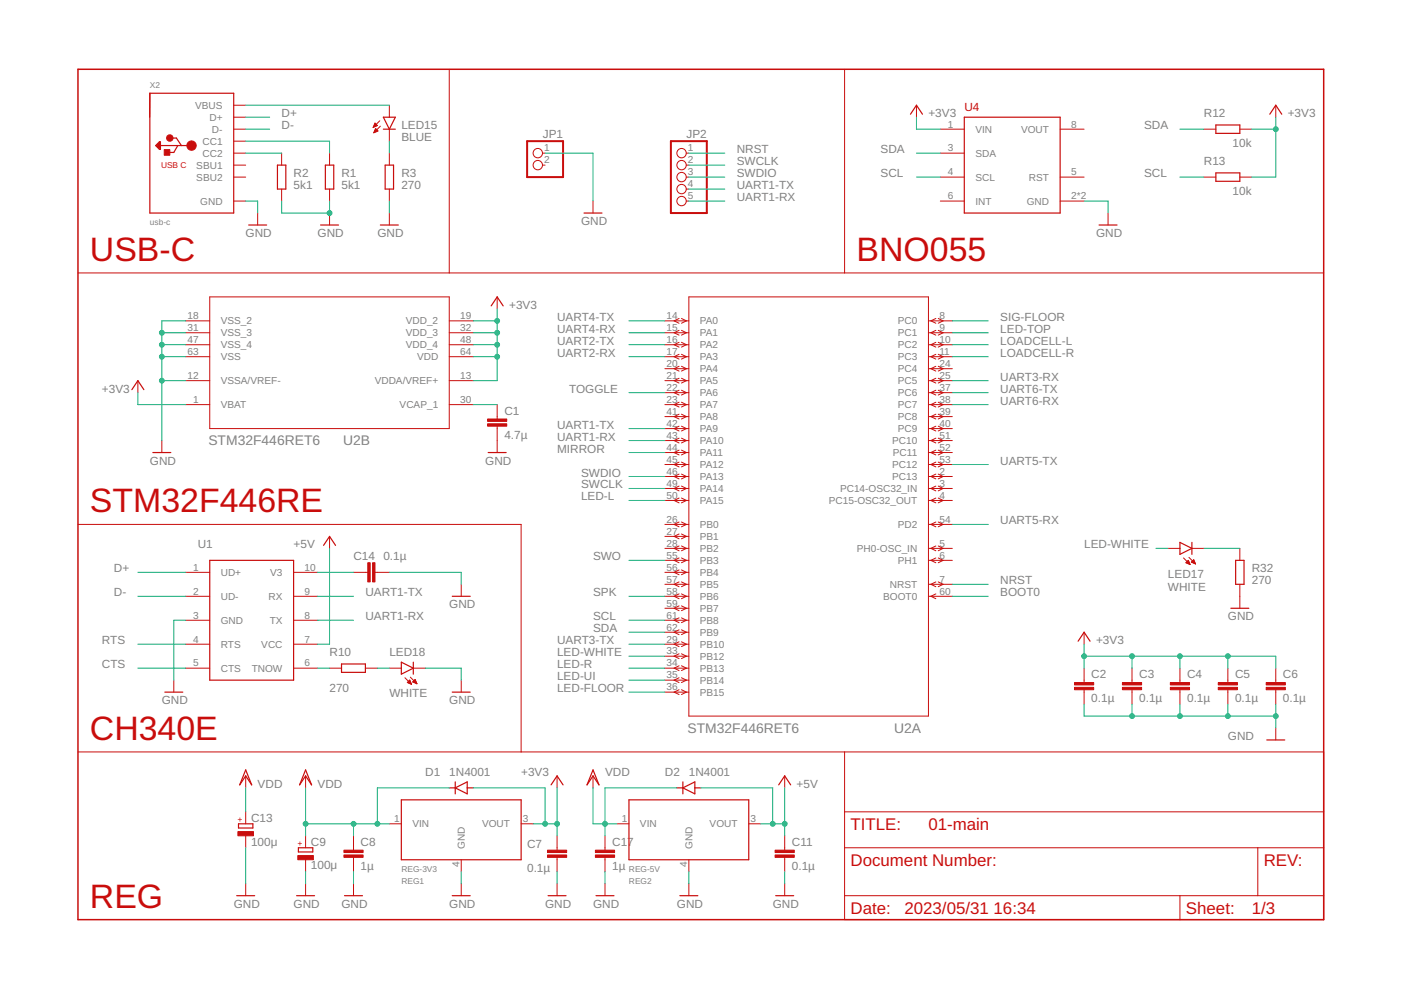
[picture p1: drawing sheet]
<svg xmlns="http://www.w3.org/2000/svg" width="297mm" height="210mm" viewBox="0 0 297 210" stroke-linecap="round" stroke-linejoin="round" font-family="sans-serif">
<g fill="none" stroke="#c90d0c" stroke-width=".21">
<path d="M95.2 14.7v43.2M179.1 14.7v43.2M49.6 29.9h2.5M49.6 32.5h2.5M49.6 24.8h2.5M49.6 27.4h2.5M49.6 35h2.5M49.6 37.5h2.5M49.6 22.3h2.5M59.7 32.5v2.5M69.9 32.5v2.5M79.1 27h.1"/>
<path d="M79.2 26.9h.3M79.2 26.7h.6M79.3 28.1h.2M79.3 26.6h.7M79.4 26.5h.5M79.4 27.9h.4M79.4 26.4h.4M79.4 27.8h.6M79.5 26.2h.2M79.5 27.7h.6M79.5 26.1l-.4 .9M79.5 26.1l.5 .5"/>
<path d="M79.5 26.1h.1M79.5 27.6h.4M79.6 27.5h.2M79.6 27.3h.1M79.6 27.3l.5 .5-.9 .4zM80 26.6l-.9 .4M80.5 25.6l-1.4 1.4M80.6 26.8l-1.4 1.4M82.5 22.3v2.5M82.5 27.4v2.5M82.5 32.5v2.5M115 32.5h.6"/>
<path d="M115 35h.6M145.5 32.5h.5M145.5 35h.5M145.5 37.5h.5M194.3 22.3v2.5M199.4 32.5h5M199.4 27.4h5M199.4 37.5h5M224.8 27.4h5M224.8 37.5h5M255.2 27.4h2.6M255.2 37.5h2.6"/>
<path d="M262.9 27.4h2.5M262.9 37.5h2.5M270.5 22.3v2.5M16.5 57.9h264.1M49.6 42.6h2.5M54.6 45.2v2.5M59.7 40.1v2.5M69.9 40.1v2.5M69.9 45.2v2.5M82.5 40.1v2.5M82.5 45.2v2.5M125.7 42.6v2.6"/>
<path d="M145.5 42.6h.5M145.5 40.1h.5M199.4 42.6h5M224.8 42.6h5M234.9 45.2v2.5M39.4 68h5.1M39.4 70.5h5.1M39.4 73.1h5.1M39.4 75.6h5.1M44.5 62.9h50.7v28h-50.7zM95.2 68h5.1M95.2 70.5h5.1"/>
<path d="M95.2 73.1h5.1M95.2 75.6h5.1M105.4 62.9v2.6M141 68h5M141 70.5h5M141 73.1h5M141 75.6h5M141 78.2h5M144 67.5l-1.1 .5 1.1 .5M144 70l-1.1 .5 1.1 .6M144 72.6l-1.1 .5 1.1 .5M144 75.1l-1.1 .5 1.1 .5"/>
<path d="M144 77.7l-1.1 .5 1.1 .5M144.5 67.5l1 .5-1 .5M144.5 70l1 .5-1 .6M144.5 72.6l1 .5-1 .5M144.5 75.1l1 .5-1 .5M144.5 77.7l1 .5-1 .5M146 62.9h50.8v88.9h-50.8zM196.8 68h5.1M196.8 70.5h5.1M196.8 73.1h5.1M196.8 75.6h5.1M196.8 78.2h5.1"/>
<path d="M198.4 67.5l-1 .5 1 .5M198.4 70l-1 .5 1 .6M198.4 72.6l-1 .5 1 .5M198.4 75.1l-1 .5 1 .5M198.4 77.7l-1 .5 1 .5M198.9 67.5l1.1 .5-1.1 .5M198.9 70l1.1 .5-1.1 .6M198.9 72.6l1.1 .5-1.1 .5M198.9 75.1l1.1 .5-1.1 .5M198.9 77.7l1.1 .5-1.1 .5M29.2 80.7v2.5M34.3 93.4v2.5"/>
<path d="M39.4 80.7h5.1M39.4 85.8h5.1M95.2 80.7h5.1M95.2 85.8h5.1M105.4 85.8v3M105.4 90.4v5.5M141 80.7h5M141 83.2h5M141 85.8h5M141 88.3h5M141 90.9h5M141 93.4h5"/>
<path d="M141 95.9h5M141 98.5h5M144 80.2l-1.1 .5 1.1 .5M144 82.7l-1.1 .5 1.1 .6M144 85.3l-1.1 .5 1.1 .5M144 87.8l-1.1 .5 1.1 .5M144 90.4l-1.1 .5 1.1 .5M144 92.9l-1.1 .5 1.1 .5M144 95.4l-1.1 .5 1.1 .6M144 98l-1.1 .5 1.1 .5M144.5 80.2l1 .5-1 .5M144.5 82.7l1 .5-1 .6"/>
<path d="M144.5 85.3l1 .5-1 .5M144.5 87.8l1 .5-1 .5M144.5 90.4l1 .5-1 .5M144.5 92.9l1 .5-1 .5M144.5 95.4l1 .5-1 .6M144.5 98l1 .5-1 .5M196.8 80.7h5.1M196.8 83.2h5.1M196.8 85.8h5.1M196.8 88.3h5.1M196.8 90.9h5.1M196.8 93.4h5.1"/>
<path d="M196.8 95.9h5.1M196.8 98.5h5.1M198.4 80.2l-1 .5 1 .5M198.4 82.7l-1 .5 1 .6M198.4 85.3l-1 .5 1 .5M198.4 87.8l-1 .5 1 .5M198.4 90.4l-1 .5 1 .5M198.4 92.9l-1 .5 1 .5M198.4 95.4l-1 .5 1 .6M198.4 98l-1 .5 1 .5M198.9 80.2l1.1 .5-1.1 .5M198.9 82.7l1.1 .5-1.1 .6"/>
<path d="M198.9 85.3l1.1 .5-1.1 .5M198.9 87.8l1.1 .5-1.1 .5M198.9 90.4l1.1 .5-1.1 .5M198.9 92.9l1.1 .5-1.1 .5M198.9 95.4l1.1 .5-1.1 .6M198.9 98l1.1 .5-1.1 .5M16.5 111.2h94v48.2M69.9 113.7v2.6M141 111.2h5M141 101h5M141 103.6h5M141 106.1h5"/>
<path d="M141 113.7h5M141 116.3h5M141 118.8h5M144 100.5l-1.1 .5 1.1 .5M144 103.1l-1.1 .5 1.1 .5M144 105.6l-1.1 .5 1.1 .5M144 110.7l-1.1 .5 1.1 .5M144 113.2l-1.1 .5 1.1 .5M144 115.8l-1.1 .5 1.1 .5M144 118.3l-1.1 .5 1.1 .5M144.5 100.5l1 .5-1 .5M144.5 103.1l1 .5-1 .5"/>
<path d="M144.5 105.6l1 .5-1 .5M144.5 110.7l1 .5-1 .5M144.5 113.2l1 .5-1 .5M144.5 115.8l1 .5-1 .5M144.5 118.3l1 .5-1 .5M196.8 111.2h5.1M196.8 101h5.1M196.8 103.6h5.1M196.8 106.1h5.1M196.8 116.3h5.1M196.8 118.8h5.1M198.4 100.5l-1 .5 1 .5"/>
<path d="M198.4 103.1l-1 .5 1 .5M198.4 105.6l-1 .5 1 .5M198.4 110.7l-1 .5 1 .5M198.4 115.8l-1 .5 1 .5M198.4 118.3l-1 .5 1 .5M198.9 100.5l1.1 .5-1.1 .5M198.9 103.1l1.1 .5-1.1 .5M198.9 105.6l1.1 .5-1.1 .5M198.9 110.7l1.1 .5-1.1 .5M198.9 115.8l1.1 .5-1.1 .5M198.9 118.3l1.1 .5-1.1 .5M247.6 116.3h2.6"/>
<path d="M250.9 118.3l1.4 1.4M251.4 119.3l.5-.5 .4 .9zM251.5 119.2h.6M251.5 119.4h.7M251.6 119.1h.5M251.8 119h.2M251.8 119.5h.4M251.9 118.9h.1M252.1 118.2l1.4 1.4M252.1 119.6h.2M252.6 119.2l.5-.5 .4 .9zM252.6 119.1h.7"/>
<path d="M252.7 116.3h2.5M252.7 119.2h.6M252.8 119h.4M252.9 118.9h.3M253 119.4h.4M253 118.8h.1M253.3 119.5h.1M262.9 116.3v2.5M39.4 121.3h5.1M39.4 126.4h5.1M39.4 131.5h5.1M39.4 136.6h5.1"/>
<path d="M62.3 121.3h5M62.3 126.4h5M62.3 131.5h5M62.3 136.6h5M75 121.3h3M79.5 121.3h3M97.8 123.9v2.5M141 121.3h5M141 123.9h5M141 126.4h5M141 129h5M141 131.5h5"/>
<path d="M141 134h5M141 136.6h5M141 139.1h5M144 120.8l-1.1 .5 1.1 .6M144 123.4l-1.1 .5 1.1 .5M144 125.9l-1.1 .5 1.1 .5M144 128.5l-1.1 .5 1.1 .5M144 131l-1.1 .5 1.1 .5M144 133.5l-1.1 .5 1.1 .6M144 136.1l-1.1 .5 1.1 .5M144 138.6l-1.1 .5 1.1 .5M144.5 120.8l1 .5-1 .6"/>
<path d="M144.5 123.4l1 .5-1 .5M144.5 125.9l1 .5-1 .5M144.5 128.5l1 .5-1 .5M144.5 131l1 .5-1 .5M144.5 133.5l1 .5-1 .6M144.5 136.1l1 .5-1 .5M144.5 138.6l1 .5-1 .5M196.8 123.9h5.1M196.8 126.4h5.1M198.4 123.4l-1 .5 1 .5M198.4 125.9l-1 .5 1 .5M198.9 123.4l1.1 .5-1.1 .5"/>
<path d="M229.8 134v2.6M262.9 123.9v5.1M16.5 159.4h264.1v35.6h-101.5v-35.6M36.9 144.2v2.5M39.4 141.7h5.1M62.3 141.7h5M69.9 141.7h2.5M77.5 141.7h2.5M82.5 141.7h2.6M85.9 143.7l1.3 1.4M86.4 144.7h.7M86.5 144.6h.5"/>
<path d="M86.6 144.8h.5M86.6 144.4h.4M86.7 144.3h.2M86.9 144.2h.1M86.9 144.2l-.5 .5 .8 .4M86.9 144.2l.3 .9M86.9 144.9h.3M87 143.6l1.4 1.4M87.2 145.1h.1M87.5 144.6h.7M87.6 141.7h2.6M87.7 144.4h.5"/>
<path d="M87.8 144.3h.3M87.8 144.7h.5M87.9 144.2h.2M88 144.1l-.5 .5 .9 .4M88 144.1l.4 .9M88 144.1h.1M88.1 144.8h.2M88.3 144.9h.1M97.8 144.2v2.5M141 141.7h5M141 144.2h5M141 146.7h5"/>
<path d="M144 141.2l-1.1 .5 1.1 .5M144 143.7l-1.1 .5 1.1 .5M144 146.2l-1.1 .5 1.1 .6M144.5 141.2l1 .5-1 .5M144.5 143.7l1 .5-1 .5M144.5 146.2l1 .5-1 .6M229.8 141.7v3M229.8 146.2v3.1M240 141.7v3M240 146.2v3.1M250.2 141.7v3M250.2 146.2v3.1"/>
<path d="M260.3 141.7v3M260.3 146.2v3.1M270.5 141.7v3M270.5 146.2v3.1M270.5 154.3v2.6M52.1 164.5v2.5M52.1 172.1v2.6M52.1 177.2v2.5M64.8 164.5v2.5M64.8 177.2v2.5M75 177.2v3.1M82.5 174.7h2.6"/>
<path d="M110.5 174.7h2.5M118.1 164.5v2.5M118.1 177.2v3.1M125.7 164.5v2.5M128.3 177.2v3.1M130.8 174.7h2.5M158.7 174.7h2.6M166.4 164.5v2.5M166.4 177.2v3.1M179.1 179.7h101.5M179.1 172.1h101.5M266.7 179.7v10.2"/>
<path d="M52.1 187.4v2.5M64.8 182.3v2.5M64.8 187.4v2.5M75 181.8v3M75 187.4v2.5M97.8 182.3v2.5M97.8 187.4v2.5M118.1 181.8v3M118.1 187.4v2.5M128.3 181.8v3M128.3 187.4v2.5M146 182.3v2.5"/>
<path d="M146 187.4v2.5M166.4 181.8v3M166.4 187.4v2.5M179.1 189.9h101.5M250.2 189.9v5.1"/>
<circle cx="114" cy="35" r=".99"/>
<circle cx="114" cy="32.5" r=".99"/>
<circle cx="144.5" cy="32.5" r=".99"/>
<circle cx="144.5" cy="37.5" r=".99"/>
<circle cx="144.5" cy="35" r=".99"/>
<circle cx="144.5" cy="40.1" r=".99"/>
<circle cx="144.5" cy="42.6" r=".99"/>
</g>
<path d="M16.5 14.7h264.1v180.3h-264.1z" fill="none" stroke="#c90d0c" stroke-width=".32"/>
<g fill="#c90d0c" stroke="#c90d0c" stroke-width=".21">
<circle cx="40.6" cy="30.9" r="1"/>
<circle cx="36" cy="29.3" r=".7"/>
</g>
<g fill="#c90d0c" stroke="#c90d0c" stroke-width=".21">
<path d="M34.8 31.7h1.2v1.2h-1.2z"/>
<path d="M103.4 89.9h4v.5h-4z"/>
<path d="M103.4 88.8h4v.5h-4z"/>
<path d="M227.8 145.7h4.1v.5h-4.1z"/>
<path d="M227.8 144.7h4.1v.5h-4.1z"/>
<path d="M238 145.7h4v.5h-4z"/>
<path d="M238 144.7h4v.5h-4z"/>
<path d="M248.1 145.7h4.1v.5h-4.1z"/>
<path d="M248.1 144.7h4.1v.5h-4.1z"/>
<path d="M258.3 145.7h4.1v.5h-4.1z"/>
<path d="M258.3 144.7h4.1v.5h-4.1z"/>
<path d="M268.5 145.7h4v.5h-4z"/>
<path d="M268.5 144.7h4v.5h-4z"/>
<path d="M116.1 181.3h4v.5h-4z"/>
<path d="M116.1 180.3h4v.5h-4z"/>
<path d="M72.9 181.3h4.1v.5h-4.1z"/>
<path d="M72.9 180.3h4.1v.5h-4.1z"/>
<path d="M63.1 181.4h3.3v.9h-3.3z"/>
<path d="M164.3 181.3h4.1v.5h-4.1z"/>
<path d="M164.3 180.3h4.1v.5h-4.1z"/>
<path d="M50.4 176.3h3.3v.9h-3.3z"/>
<path d="M79 119.3h.5v4.1h-.5z"/>
<path d="M78 119.3h.5v4.1h-.5z"/>
<path d="M126.2 181.3h4.1v.5h-4.1z"/>
<path d="M126.2 180.3h4.1v.5h-4.1z"/>
</g>
<g fill="none" stroke="#c90d0c" stroke-width=".25">
<path d="M31.8 19.8l-.1 5M31.8 19.8h17.8v25.4h-17.8zM33 30.9l.8-.8h.2v1.6h-.2zM33.2 30.9l.4-.4v.8l-.2-.4M33.8 30.1v1.4M34 30.9h6.6M36.4 29.3h1l1.1 1.6M37.7 30.9l-.8 1.4h-1.2M58.8 35h1.8v5.1h-1.8zM69 35h1.8v5.1h-1.8zM81.3 24.8h2.5l-1.3 2.6zM81.3 27.4h2.5"/>
<path d="M81.7 35h1.7v5.1h-1.7zM193 24.2l1.3-1.9 1.3 1.9M204.4 24.8h20.4v20.4h-20.4zM257.8 26.5h5.1v1.8h-5.1zM257.8 36.7h5.1v1.7h-5.1zM269.2 24.2l1.3-1.9 1.3 1.9M52.7 47.7h3.8M68 47.7h3.8M80.6 47.7h3.9M123.8 45.2h3.8M233 47.7h3.8M104.1 64.9l1.3-2 1.3 2"/>
<path d="M28 82.6l1.2-1.9 1.3 1.9M32.4 95.9h3.8M103.5 95.9h3.8M44.5 118.8h17.8v25.4h-17.8zM68.6 115.6l1.3-1.9 1.2 1.9M250.2 115l2.5 1.3-2.5 1.2zM252.7 115v2.5M262 118.8h1.8v5.1h-1.8zM95.9 126.4h3.8M228.6 136l1.2-2 1.3 2M261 129h3.8M34.9 146.7h3.9"/>
<path d="M72.4 140.8h5.1v1.8h-5.1zM85.1 140.4l2.5 1.3-2.5 1.2zM87.6 140.4v2.5M95.9 146.7h3.8M268.6 156.9h3.8M50.6 174.7h3v.9h-3zM52.1 163.2l1.3 3.2-1.3-1.9-1.3 1.9zM63.3 179.7h3v.9h-3zM64.8 163.2l1.3 3.2-1.3-1.9-1.3 1.9zM85.1 169.6h25.4v12.7h-25.4zM95.2 167h1.3M96.5 167l2.6-1.2v2.5z"/>
<path d="M96.5 165.8v2.5M99.1 167h1.2M116.8 166.4l1.3-1.9 1.3 1.9M125.7 163.2l1.3 3.2-1.3-1.9-1.2 1.9zM133.3 169.6h25.4v12.7h-25.4zM143.5 167h1.3M144.8 167l2.5-1.2v2.5zM144.8 165.8v2.5M147.3 167h1.3M165.1 166.4l1.3-1.9 1.2 1.9M50.2 189.9h3.8M62.9 189.9h3.8"/>
<path d="M73 189.9h3.9M95.9 189.9h3.8M116.2 189.9h3.8M126.4 189.9h3.8M144.1 189.9h3.9M164.5 189.9h3.8"/>
</g>
<path d="M111.8 29.9h7.6v7.6h-7.6zM142.2 29.9h7.7v15.3h-7.7z" fill="none" stroke="#c90d0c" stroke-width=".42"/>
<g fill="none" stroke="#0dab76" stroke-width=".21">
<path d="M52.1 24.8h5.1M52.1 27.4h5.1M52.1 29.9h17.8v2.6M52.1 32.5h7.6M52.1 22.3h30.4M82.5 29.9v2.6M115.6 32.5h10.1v10.1M146 32.5h7.7M146 37.5h7.7M146 35h7.7M194.3 24.8v2.6h5.1M194.3 32.5h5.1"/>
<path d="M194.3 37.5h5.1M250.2 27.4h5M250.2 37.5h5M265.4 27.4h5.1M270.5 24.8v12.7h-5.1M52.1 42.6h2.5v2.6M59.7 42.6v2.6h10.2v-2.6M82.5 42.6v2.6M146 42.6h7.7M146 40.1h7.7M229.8 42.6h5.1v2.6M34.3 75.6h5.1"/>
<path d="M34.3 73.1h5.1M34.3 70.5h5.1M39.4 68h-5.1v25.4M100.3 75.6h5.1M100.3 73.1h5.1M100.3 70.5h5.1M100.3 68h5.1M105.4 65.5v15.2h-5.1M133.3 75.6h7.7M133.3 73.1h7.7M133.3 70.5h7.7M133.3 68h7.7"/>
<path d="M201.9 75.6h7.6M201.9 73.1h7.6M201.9 70.5h7.6M201.9 68h7.6M29.2 83.2v2.6h10.2M34.3 80.7h5.1M100.3 85.8h5.1M133.3 90.9h7.7M133.3 93.4h7.7M133.3 83.2h7.7M133.3 95.9h7.7M201.9 80.7h7.6"/>
<path d="M201.9 85.8h7.6M201.9 98.5h7.6M201.9 83.2h7.6M69.9 116.3v20.3h-2.6M133.3 118.8h7.7M133.3 101h7.7M133.3 103.6h7.7M133.3 106.1h7.7M201.9 111.2h7.6M245.1 116.3h2.5M255.2 116.3h7.7M29.2 121.3h10.2"/>
<path d="M29.2 126.4h10.2M29.2 136.6h10.2M39.4 131.5h-2.5v12.7M67.3 121.3h7.7M67.3 126.4h7.7M67.3 131.5h7.7M82.5 121.3h15.3v2.6M133.3 126.4h7.7M133.3 131.5h7.7M133.3 139.1h7.7M133.3 136.6h7.7M133.3 134h7.7"/>
<path d="M201.9 126.4h7.6M201.9 123.9h7.6M229.8 136.6v5.1M229.8 139.1h40.7v2.6M240 139.1v2.6M250.2 139.1v2.6M260.3 139.1v2.6M29.2 141.7h10.2M67.3 141.7h2.6M80 141.7h2.5M90.2 141.7h7.6v2.5M133.3 141.7h7.7"/>
<path d="M133.3 146.7h7.7M133.3 144.2h7.7M229.8 149.3v2.5h40.7M240 149.3v2.5M250.2 149.3v2.5M260.3 149.3v2.5M270.5 149.3v5M52.1 167v5.1M52.1 179.7v7.7M64.8 167v10.2M64.8 174.7h17.7M75 174.7v2.5"/>
<path d="M95.2 167h-15.2v7.7M100.3 167h15.3v7.7M113 174.7h5.1M118.1 167v10.2M125.7 167v7.7h5.1M143.5 167h-15.2v10.2M148.6 167h15.2v7.7M161.3 174.7h5.1M166.4 167v10.2M64.8 184.8v2.6M75 184.8v2.6M97.8 184.8v2.6"/>
<path d="M118.1 184.8v2.6M128.3 184.8v2.6M146 184.8v2.6M166.4 184.8v2.6"/>
</g>
<g fill="#0dab76" stroke="#0dab76" stroke-width=".21">
<circle cx="69.9" cy="45.2" r=".51"/>
<circle cx="34.3" cy="75.6" r=".51"/>
<circle cx="34.3" cy="73.1" r=".51"/>
<circle cx="34.3" cy="70.5" r=".51"/>
<circle cx="34.3" cy="80.7" r=".51"/>
<circle cx="250.2" cy="151.8" r=".51"/>
<circle cx="240" cy="151.8" r=".51"/>
<circle cx="260.3" cy="151.8" r=".51"/>
<circle cx="270.5" cy="151.8" r=".51"/>
<circle cx="105.4" cy="68" r=".51"/>
<circle cx="105.4" cy="70.5" r=".51"/>
<circle cx="105.4" cy="73.1" r=".51"/>
<circle cx="105.4" cy="75.6" r=".51"/>
<circle cx="240" cy="139.1" r=".51"/>
<circle cx="250.2" cy="139.1" r=".51"/>
<circle cx="229.8" cy="139.1" r=".51"/>
<circle cx="260.3" cy="139.1" r=".51"/>
<circle cx="118.1" cy="174.7" r=".51"/>
<circle cx="115.6" cy="174.7" r=".51"/>
<circle cx="270.5" cy="27.4" r=".51"/>
<circle cx="75" cy="174.7" r=".51"/>
<circle cx="64.8" cy="174.7" r=".51"/>
<circle cx="80" cy="174.7" r=".51"/>
<circle cx="128.3" cy="174.7" r=".51"/>
<circle cx="166.4" cy="174.7" r=".51"/>
<circle cx="163.8" cy="174.7" r=".51"/>
</g>
<g font-size="7.2" fill="#c90d0c">
<text x="19.1" y="55.3">USB-C</text>
<text x="181.6" y="55.3">BNO055</text>
<text x="19.1" y="108.6">STM32F446RE</text>
<text x="19.1" y="156.9">CH340E</text>
<text x="19.1" y="192.4">REG</text>
</g>
<g font-size="3.6" fill="#c90d0c">
<text x="180.3" y="175.9">TITLE:</text>
<text x="196.8" y="175.9">01-main</text>
<text x="180.3" y="183.6">Document Number:</text>
<text x="267.9" y="183.6">REV:</text>
<text x="180.3" y="193.7">Date:</text>
<text x="191.8" y="193.7">2023/05/31</text>
<text x="210.7" y="193.7">16:34</text>
<text x="251.4" y="193.7">Sheet:</text>
<text x="265.4" y="193.7">1/3</text>
</g>
<g font-size="2.9" fill="#808080">
<text x="44.2" y="94.5">STM32F446RET6</text>
<text x="72.8" y="94.5">U2B</text>
<text x="145.8" y="155.4">STM32F446RET6</text>
<text x="189.6" y="155.4">U2A</text>
</g>
<text font-size="2.5" fill="#c90d0c" x="204.5" y="23.6">U4</text>
<g font-size="2.5" fill="#808080">
<text x="59.7" y="24.9">D+</text>
<text x="59.7" y="27.4">D-</text>
<text x="85.1" y="29.9">BLUE</text>
<text x="85.1" y="27.4">LED15</text>
<text x="115.1" y="29.3">JP1</text>
<text x="145.6" y="29.3">JP2</text>
<text x="196.8" y="24.9">+3V3</text>
<text x="242.6" y="27.4">SDA</text>
<text x="255.2" y="24.9">R12</text>
<text x="273" y="24.9">+3V3</text>
<text x="156.2" y="32.5">NRST</text>
<text x="156.2" y="35">SWCLK</text>
<text x="186.7" y="32.5">SDA</text>
<text x="255.2" y="35">R13</text>
<text x="261.3" y="31.2">10k</text>
<text x="62.2" y="40.1">5k1</text>
<text x="62.2" y="37.5">R2</text>
<text x="72.4" y="40.1">5k1</text>
<text x="72.4" y="37.5">R1</text>
<text x="85.1" y="40.1">270</text>
<text x="85.1" y="37.5">R3</text>
<text x="156.2" y="37.5">SWDIO</text>
<text x="156.2" y="40.1">UART1-TX</text>
<text x="186.7" y="37.5">SCL</text>
<text x="242.6" y="37.5">SCL</text>
<text x="261.3" y="41.4">10k</text>
<text x="123.2" y="47.7">GND</text>
<text x="156.2" y="42.6">UART1-RX</text>
<text x="52.1" y="50.2">GND</text>
<text x="67.3" y="50.2">GND</text>
<text x="80" y="50.2">GND</text>
<text x="232.4" y="50.2">GND</text>
<text x="108" y="65.5">+3V3</text>
<text x="118.1" y="68">UART4-TX</text>
<text x="118.1" y="70.6">UART4-RX</text>
<text x="212.1" y="68">SIG-FLOOR</text>
<text x="212.1" y="70.6">LED-TOP</text>
<text x="118.1" y="73.1">UART2-TX</text>
<text x="118.1" y="75.6">UART2-RX</text>
<text x="212.1" y="73.1">LOADCELL-L</text>
<text x="212.1" y="75.6">LOADCELL-R</text>
<text x="21.6" y="83.3">+3V3</text>
<text x="120.7" y="83.3">TOGGLE</text>
<text x="212.1" y="83.3">UART6-TX</text>
<text x="212.1" y="80.7">UART3-RX</text>
<text x="106.9" y="88">C1</text>
<text x="212.1" y="85.8">UART6-RX</text>
<text x="106.9" y="93">4.7µ</text>
<text x="118.1" y="90.9">UART1-TX</text>
<text x="118.1" y="93.4">UART1-RX</text>
<text x="118.1" y="96">MIRROR</text>
<text x="31.8" y="98.5">GND</text>
<text x="102.9" y="98.5">GND</text>
<text x="123.2" y="101">SWDIO</text>
<text x="212.1" y="98.5">UART5-TX</text>
<text x="123.2" y="103.6">SWCLK</text>
<text x="123.2" y="106.1">LED-L</text>
<text x="212.1" y="111.2">UART5-RX</text>
<text x="41.9" y="116.3">U1</text>
<text x="62.2" y="116.3">+5V</text>
<text x="74.9" y="118.8">C14</text>
<text x="81.3" y="118.8">0.1µ</text>
<text x="125.7" y="118.8">SWO</text>
<text x="229.9" y="116.3">LED-WHITE</text>
<text x="24.1" y="121.3">D+</text>
<text x="212.1" y="123.9">NRST</text>
<text x="247.6" y="125.4">WHITE</text>
<text x="247.6" y="122.6">LED17</text>
<text x="265.4" y="123.9">270</text>
<text x="265.4" y="121.3">R32</text>
<text x="24.1" y="126.4">D-</text>
<text x="77.5" y="126.4">UART1-TX</text>
<text x="77.5" y="131.5">UART1-RX</text>
<text x="95.3" y="129">GND</text>
<text x="125.7" y="131.5">SCL</text>
<text x="125.7" y="126.4">SPK</text>
<text x="212.1" y="126.4">BOOT0</text>
<text x="260.3" y="131.5">GND</text>
<text x="21.6" y="136.6">RTS</text>
<text x="118.1" y="136.6">UART3-TX</text>
<text x="125.7" y="134">SDA</text>
<text x="232.4" y="136.6">+3V3</text>
<text x="21.6" y="141.7">CTS</text>
<text x="69.9" y="139.1">R10</text>
<text x="82.6" y="139.1">LED18</text>
<text x="118.1" y="141.7">LED-R</text>
<text x="118.1" y="139.1">LED-WHITE</text>
<text x="231.4" y="143.8">C2</text>
<text x="241.5" y="143.8">C3</text>
<text x="251.7" y="143.8">C4</text>
<text x="261.9" y="143.8">C5</text>
<text x="272" y="143.8">C6</text>
<text x="34.3" y="149.3">GND</text>
<text x="69.9" y="146.7">270</text>
<text x="82.6" y="147.8">WHITE</text>
<text x="95.3" y="149.3">GND</text>
<text x="118.1" y="146.7">LED-FLOOR</text>
<text x="118.1" y="144.2">LED-UI</text>
<text x="231.4" y="148.9">0.1µ</text>
<text x="241.5" y="148.9">0.1µ</text>
<text x="251.7" y="148.9">0.1µ</text>
<text x="261.9" y="148.9">0.1µ</text>
<text x="272" y="148.9">0.1µ</text>
<text x="260.3" y="156.9">GND</text>
<text x="54.6" y="167.1">VDD</text>
<text x="67.3" y="167.1">VDD</text>
<text x="90.2" y="164.5">D1</text>
<text x="95.3" y="164.5">1N4001</text>
<text x="110.5" y="164.5">+3V3</text>
<text x="128.3" y="164.5">VDD</text>
<text x="141" y="164.5">D2</text>
<text x="146" y="164.5">1N4001</text>
<text x="168.9" y="167.1">+5V</text>
<text x="53.2" y="179.3">100μ</text>
<text x="53.2" y="174.2">C13</text>
<text x="65.9" y="179.3">C9</text>
<text x="76.5" y="179.4">C8</text>
<text x="111.8" y="179.8">C7</text>
<text x="129.8" y="179.4">C17</text>
<text x="167.9" y="179.4">C11</text>
<text x="65.9" y="184.3">100μ</text>
<text x="76.5" y="184.4">1µ</text>
<text x="111.8" y="184.8">0.1µ</text>
<text x="129.8" y="184.4">1µ</text>
<text x="167.9" y="184.4">0.1µ</text>
<text x="49.5" y="192.4">GND</text>
<text x="62.2" y="192.4">GND</text>
<text x="72.4" y="192.4">GND</text>
<text x="95.3" y="192.4">GND</text>
<text x="115.6" y="192.4">GND</text>
<text x="125.7" y="192.4">GND</text>
<text x="143.5" y="192.4">GND</text>
<text x="163.8" y="192.4">GND</text>
</g>
<g font-size="2.1" fill="#808080">
<text x="41.4" y="23.1">VBUS</text>
<text x="44.4" y="25.6">D+</text>
<text x="44.9" y="28.2">D-</text>
<text x="200.9" y="27">1</text>
<text x="206.8" y="28.2">VIN</text>
<text x="216.5" y="28.2">VOUT</text>
<text x="227.1" y="27">8</text>
<text x="41.6" y="35.8">SBU1</text>
<text x="42.9" y="30.7">CC1</text>
<text x="42.9" y="33.2">CC2</text>
<text x="115.4" y="32.1">1</text>
<text x="115.4" y="34.7">2</text>
<text x="145.8" y="32.1">1</text>
<text x="145.8" y="34.7">2</text>
<text x="200.9" y="32.1">3</text>
<text x="206.8" y="33.2">SDA</text>
<text x="41.6" y="38.3">SBU2</text>
<text x="145.8" y="37.2">3</text>
<text x="145.8" y="39.7">4</text>
<text x="200.9" y="37.2">4</text>
<text x="206.8" y="38.3">SCL</text>
<text x="218.2" y="38.3">RST</text>
<text x="227.1" y="37.2">5</text>
<text x="42.5" y="43.4">GND</text>
<text x="145.8" y="42.3">5</text>
<text x="200.9" y="42.3">6</text>
<text x="206.8" y="43.4">INT</text>
<text x="217.7" y="43.4">GND</text>
<text x="227.1" y="42.3">2*2</text>
<text x="39.8" y="67.7">18</text>
<text x="39.8" y="70.2">31</text>
<text x="46.8" y="68.8">VSS_2</text>
<text x="46.8" y="71.3">VSS_3</text>
<text x="86" y="68.8">VDD_2</text>
<text x="86" y="71.3">VDD_3</text>
<text x="97.6" y="67.7">19</text>
<text x="97.6" y="70.2">32</text>
<text x="141.3" y="67.7">14</text>
<text x="141.3" y="70.2">15</text>
<text x="148.4" y="68.8">PA0</text>
<text x="148.4" y="71.3">PA1</text>
<text x="190.4" y="68.8">PC0</text>
<text x="190.4" y="71.3">PC1</text>
<text x="199.2" y="67.7">8</text>
<text x="199.2" y="70.2">9</text>
<text x="39.8" y="72.7">47</text>
<text x="39.8" y="75.3">63</text>
<text x="46.8" y="73.9">VSS_4</text>
<text x="46.8" y="76.4">VSS</text>
<text x="86" y="73.9">VDD_4</text>
<text x="88.4" y="76.4">VDD</text>
<text x="97.6" y="72.7">48</text>
<text x="97.6" y="75.3">64</text>
<text x="141.3" y="72.7">16</text>
<text x="141.3" y="75.3">17</text>
<text x="141.3" y="77.8">20</text>
<text x="148.4" y="73.9">PA2</text>
<text x="148.4" y="76.4">PA3</text>
<text x="190.4" y="73.9">PC2</text>
<text x="190.4" y="76.4">PC3</text>
<text x="199.2" y="72.7">10</text>
<text x="199.2" y="75.3">11</text>
<text x="199.2" y="77.8">24</text>
<text x="39.8" y="80.4">12</text>
<text x="46.8" y="81.5">VSSA/VREF-</text>
<text x="79.4" y="81.5">VDDA/VREF+</text>
<text x="97.6" y="80.4">13</text>
<text x="141.3" y="80.4">21</text>
<text x="141.3" y="82.9">22</text>
<text x="148.4" y="78.9">PA4</text>
<text x="148.4" y="81.5">PA5</text>
<text x="190.4" y="78.9">PC4</text>
<text x="190.4" y="81.5">PC5</text>
<text x="199.2" y="80.4">25</text>
<text x="199.2" y="82.9">37</text>
<text x="40.9" y="85.4">1</text>
<text x="46.8" y="86.6">VBAT</text>
<text x="84.7" y="86.6">VCAP_1</text>
<text x="97.6" y="85.4">30</text>
<text x="141.3" y="85.4">23</text>
<text x="141.3" y="88">41</text>
<text x="148.4" y="84">PA6</text>
<text x="148.4" y="86.6">PA7</text>
<text x="148.4" y="89.1">PA8</text>
<text x="190.4" y="84">PC6</text>
<text x="190.4" y="86.6">PC7</text>
<text x="190.4" y="89.1">PC8</text>
<text x="199.2" y="85.4">38</text>
<text x="199.2" y="88">39</text>
<text x="141.3" y="90.5">42</text>
<text x="141.3" y="93.1">43</text>
<text x="141.3" y="95.6">44</text>
<text x="148.4" y="91.6">PA9</text>
<text x="148.4" y="94.2">PA10</text>
<text x="189.1" y="94.2">PC10</text>
<text x="190.4" y="91.6">PC9</text>
<text x="199.2" y="90.5">40</text>
<text x="199.2" y="93.1">51</text>
<text x="199.2" y="95.6">52</text>
<text x="141.3" y="98.1">45</text>
<text x="141.3" y="100.7">46</text>
<text x="148.4" y="96.7">PA11</text>
<text x="148.4" y="99.3">PA12</text>
<text x="148.4" y="101.8">PA13</text>
<text x="189.1" y="99.3">PC12</text>
<text x="189.1" y="101.8">PC13</text>
<text x="189.3" y="96.7">PC11</text>
<text x="199.2" y="98.1">53</text>
<text x="199.2" y="100.7">2</text>
<text x="141.3" y="103.2">49</text>
<text x="141.3" y="105.8">50</text>
<text x="148.4" y="104.3">PA14</text>
<text x="148.4" y="106.9">PA15</text>
<text x="175.7" y="106.9">PC15-OSC32_OUT</text>
<text x="178.1" y="104.3">PC14-OSC32_IN</text>
<text x="199.2" y="103.2">3</text>
<text x="199.2" y="105.8">4</text>
<text x="141.3" y="110.8">26</text>
<text x="141.3" y="113.4">27</text>
<text x="148.4" y="112">PB0</text>
<text x="190.4" y="112">PD2</text>
<text x="199.2" y="110.8">54</text>
<text x="141.3" y="115.9">28</text>
<text x="141.3" y="118.5">55</text>
<text x="148.4" y="114.5">PB1</text>
<text x="148.4" y="117">PB2</text>
<text x="148.4" y="119.6">PB3</text>
<text x="181.7" y="117">PH0-OSC_IN</text>
<text x="190.4" y="119.6">PH1</text>
<text x="199.2" y="115.9">5</text>
<text x="199.2" y="118.5">6</text>
<text x="40.9" y="121">1</text>
<text x="46.8" y="122.1">UD+</text>
<text x="57.3" y="122.1">V3</text>
<text x="64.6" y="121">10</text>
<text x="141.3" y="121">56</text>
<text x="141.3" y="123.5">57</text>
<text x="148.4" y="122.1">PB4</text>
<text x="148.4" y="124.6">PB5</text>
<text x="188.7" y="124.6">NRST</text>
<text x="199.2" y="123.5">7</text>
<text x="40.9" y="126.1">2</text>
<text x="40.9" y="131.1">3</text>
<text x="46.8" y="127.2">UD-</text>
<text x="56.9" y="127.2">RX</text>
<text x="64.6" y="131.1">8</text>
<text x="64.6" y="126.1">9</text>
<text x="141.3" y="126.1">58</text>
<text x="141.3" y="128.6">59</text>
<text x="141.3" y="131.1">61</text>
<text x="148.4" y="127.2">PB6</text>
<text x="148.4" y="129.7">PB7</text>
<text x="187.3" y="127.2">BOOT0</text>
<text x="199.2" y="126.1">60</text>
<text x="40.9" y="136.2">4</text>
<text x="46.8" y="132.3">GND</text>
<text x="46.8" y="137.3">RTS</text>
<text x="55.4" y="137.3">VCC</text>
<text x="57.2" y="132.3">TX</text>
<text x="64.6" y="136.2">7</text>
<text x="141.3" y="133.7">62</text>
<text x="141.3" y="136.2">29</text>
<text x="148.4" y="132.3">PB8</text>
<text x="148.4" y="134.8">PB9</text>
<text x="148.4" y="137.3">PB10</text>
<text x="40.9" y="141.3">5</text>
<text x="46.8" y="142.4">CTS</text>
<text x="53.4" y="142.4">TNOW</text>
<text x="64.6" y="141.3">6</text>
<text x="141.3" y="138.8">33</text>
<text x="141.3" y="141.3">34</text>
<text x="141.3" y="143.8">35</text>
<text x="148.4" y="139.9">PB12</text>
<text x="148.4" y="142.4">PB13</text>
<text x="141.3" y="146.4">36</text>
<text x="148.4" y="145">PB14</text>
<text x="148.4" y="147.5">PB15</text>
<text x="83.6" y="174.3">1</text>
<text x="87.4" y="175.4">VIN</text>
<text x="98.6" y="180" transform="rotate(-90 98.6 180)">GND</text>
<text x="102.2" y="175.4">VOUT</text>
<text x="110.9" y="174.3">3</text>
<text x="131.8" y="174.3">1</text>
<text x="135.7" y="175.4">VIN</text>
<text x="146.8" y="180" transform="rotate(-90 146.8 180)">GND</text>
<text x="150.5" y="175.4">VOUT</text>
<text x="159.1" y="174.3">3</text>
<text x="97.4" y="183.8" transform="rotate(-90 97.4 183.8)">4</text>
<text x="145.7" y="183.8" transform="rotate(-90 145.7 183.8)">4</text>
</g>
<g font-size="1.8" fill="#808080">
<text x="31.8" y="18.8">X2</text>
<text x="31.8" y="47.7">usb-c</text>
<text x="85.1" y="184.8">REG-3V3</text>
<text x="133.4" y="184.8">REG-5V</text>
<text x="85.1" y="187.4">REG1</text>
<text x="133.4" y="187.4">REG2</text>
</g>
<g font-size="1.8" fill="#c90d0c">
<text x="34.1" y="35.6">USB C</text>
<text x="51.5" y="174.3" transform="rotate(-90 51.5 174.3)">+</text>
<text x="64.2" y="179.3" transform="rotate(-90 64.2 179.3)">+</text>
</g>
</svg>
